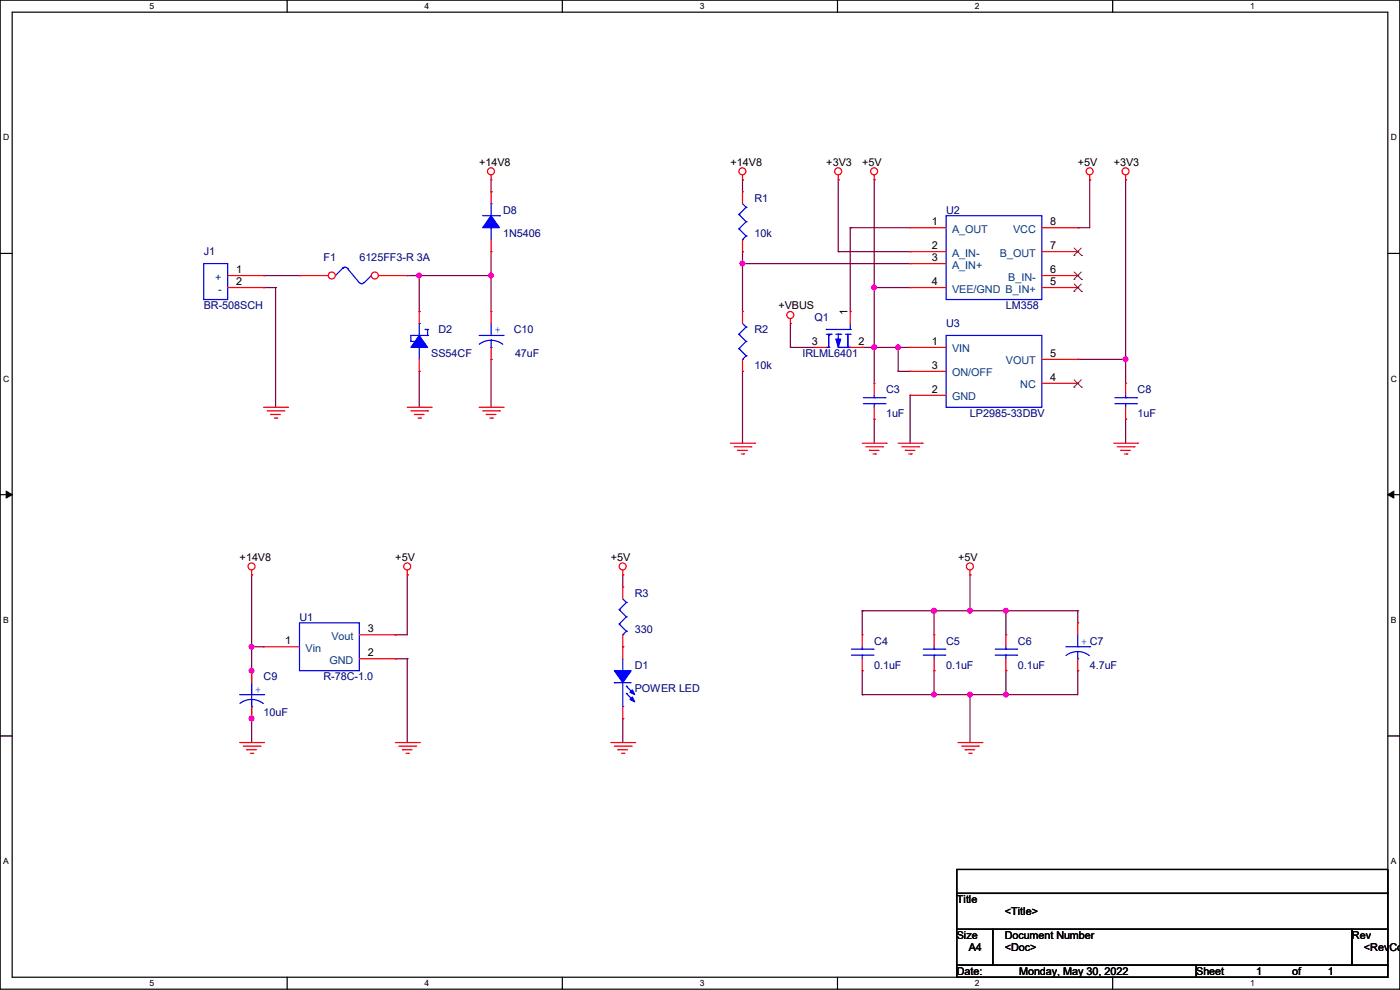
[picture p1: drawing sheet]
<svg xmlns="http://www.w3.org/2000/svg" width="297mm" height="210mm" viewBox="0 0 297 210" stroke-linecap="round" stroke-linejoin="round" font-family="sans-serif">
<path d="M0 0h297v209.8h-297zM2.6 2.6h291.8v204.7h-291.8z" fill="none" stroke="#000" stroke-width=".25"/>
<g fill="#fff">
<path d="M31.7 .3h1v2h-1z"/>
<path d="M31.7 207.6h1v1.9h-1z"/>
</g>
<path d="M60.9 0v2.6M60.9 207.3v2.5" fill="none" stroke="#000" stroke-width=".25"/>
<g fill="#fff">
<path d="M90.1 .3h1v2h-1z"/>
<path d="M90.1 207.6h1v1.9h-1z"/>
</g>
<path d="M119.3 0v2.6M119.3 207.3v2.5" fill="none" stroke="#000" stroke-width=".25"/>
<g fill="#fff">
<path d="M148.5 .3h.9v2h-.9z"/>
<path d="M148.5 207.6h.9v1.9h-.9z"/>
</g>
<path d="M177.7 0v2.6M177.7 207.3v2.5" fill="none" stroke="#000" stroke-width=".25"/>
<g fill="#fff">
<path d="M206.8 .3h1v2h-1z"/>
<path d="M206.8 207.6h1v1.9h-1z"/>
</g>
<path d="M236.1 0v2.6M236.1 207.3v2.5" fill="none" stroke="#000" stroke-width=".25"/>
<g fill="#fff">
<path d="M265.2 .3h1v2h-1z"/>
<path d="M265.2 207.6h1v1.9h-1z"/>
<path d="M.7 28.2h1.2v1.9h-1.2z"/>
<path d="M295.1 28.2h1.2v1.9h-1.2z"/>
<path d="M.7 79.3h1.2v2h-1.2z"/>
<path d="M295.1 79.3h1.2v2h-1.2z"/>
</g>
<path d="M0 53.8h2.6M294.4 53.8h2.6" fill="none" stroke="#000" stroke-width=".25"/>
<g fill="#fff">
<path d="M.7 130.5h1.2v2h-1.2z"/>
<path d="M295.1 130.5h1.1v2h-1.1z"/>
</g>
<path d="M0 104.9h2.6M294.4 104.9h2.6" fill="none" stroke="#000" stroke-width=".25"/>
<path d="M1.3 104.2l1.3 .7-1.3 .8zM294.4 104.9l1.3-.7v1.5z" fill="#000" stroke="#000" stroke-width=".21"/>
<g fill="#fff">
<path d="M.7 181.7h1.2v2h-1.2z"/>
<path d="M295.1 181.7h1.1v2h-1.1z"/>
</g>
<path d="M0 156.1h2.6M294.4 156.1h2.6M203 184.4h91.4v5.1h-91.4zM203 189.5h91.4v7.6h-91.4zM203 197.1h7.6v7.7h-7.6zM210.6 197.1h76.2v7.7h-76.2zM286.8 197.1h7.6v7.7h-7.6zM203 204.8h50.8v2.5h-50.8zM253.8 204.8h40.6v2.5h-40.6z" fill="none" stroke="#000" stroke-width=".25"/>
<g fill="none" stroke="#800040" stroke-width=".25">
<path d="M104.2 38.1v2.6M157.5 38.1h.1M157.5 38.1v2.6M177.8 38.1h.1M177.8 38.1v15.3M185.5 38.1h.1M185.5 38.1v43.2M231.2 38.1h.1M231.2 38.1v10.2h-2.6M238.8 38.1h.1M238.8 38.1v43.2M55.9 58.5h.1"/>
<path d="M55.9 58.5h7.6M86.4 58.5h.1M86.4 58.5h17.8M88.9 58.5h.1M88.9 58.5v7.6M104.2 58.5h.1M104.2 40.7h.1M104.2 53.4v12.7M157.5 53.4h.1M157.5 55.9h.1M157.5 53.4v12.7M157.5 55.9h35.6"/>
<path d="M177.8 53.4h.1M177.8 53.4h15.3M180.4 48.3h.1M180.4 48.3h12.7M180.4 48.3v17.8M228.6 48.3h.1M55.9 61h.1M55.9 61h2.6M58.5 61h.1M58.5 61v25.4M88.9 78.8h.1M88.9 78.8v7.6"/>
<path d="M104.2 76.2h.1M104.2 76.2v10.2M157.5 78.8h.1M157.5 78.8v15.2M167.7 73.7h.1M167.7 68.6h.1M167.7 73.7h5.1M167.7 68.6v5.1M182.9 73.7h.1M182.9 73.7h10.2M185.5 61h.1M185.5 73.7h.1"/>
<path d="M185.5 61h7.6M190.5 78.8h.1M190.5 73.7h.1M190.5 78.8h2.6M190.5 73.7v5.1M228.6 76.2h.1M228.6 76.2h10.2M238.8 76.2h.1M185.5 88.9h.1M185.5 88.9v5.1M193.1 83.9h.1M193.1 83.9v10.1"/>
<path d="M238.8 88.9h.1M238.8 88.9v5.1M53.4 122h.1M53.4 137.2h.1M53.4 122v35.5M53.4 137.2h2.5M83.9 134.7h.1M83.9 139.7h.1M83.9 139.7h2.5M86.4 122h.1M86.4 139.7h.1M86.4 122v12.7h-2.5"/>
<path d="M86.4 139.7v17.8M132.1 122h.1M132.1 122v2.5M182.9 129.6h.1M182.9 129.6v5.1M182.9 129.6h45.7M198.2 129.6h.1M198.2 129.6v5.1M205.8 122h.1M205.8 129.6h.1M205.8 122v7.6M213.4 129.6h.1"/>
<path d="M213.4 129.6v5.1M228.6 129.6h.1M228.6 129.6v2.5M53.4 152.4h.1M53.4 142.3h.1M132.1 152.4h.1M132.1 152.4v5.1M182.9 142.3h.1M182.9 147.4h.1M182.9 142.3v5.1M198.2 142.3h.1M198.2 147.4h.1"/>
<path d="M198.2 142.3v5.1M205.8 147.4h.1M205.8 147.4v10.1M213.4 147.4h.1M213.4 142.3h.1M213.4 142.3v5.1M228.6 142.3h.1M228.6 142.3v5.1h-45.7"/>
</g>
<g fill="#f0f" stroke="#f0f" stroke-width=".25">
<circle cx="53.4" cy="137.2" r=".49"/>
<circle cx="53.4" cy="152.4" r=".49"/>
<circle cx="157.5" cy="55.9" r=".49"/>
<circle cx="185.4" cy="73.7" r=".49"/>
<circle cx="185.4" cy="61" r=".49"/>
<circle cx="190.5" cy="73.7" r=".49"/>
<circle cx="238.8" cy="76.2" r=".49"/>
<circle cx="198.1" cy="129.6" r=".49"/>
<circle cx="213.4" cy="129.6" r=".49"/>
<circle cx="205.8" cy="129.6" r=".49"/>
<circle cx="213.4" cy="147.3" r=".49"/>
<circle cx="198.1" cy="147.3" r=".49"/>
<circle cx="205.8" cy="147.3" r=".49"/>
<circle cx="88.9" cy="58.4" r=".49"/>
<circle cx="53.4" cy="142.3" r=".49"/>
<circle cx="104.2" cy="58.4" r=".49"/>
</g>
<g fill="none" stroke="#f00" stroke-width=".25">
<path d="M104.2 38.1h.1M104.2 37.1v1M157.5 38.1h.1M157.5 37.1v1M177.8 38.1h.1M177.8 37.1v1M185.5 38.1h.1M185.5 37.1v1M231.2 38.1h.1M231.2 37.1v1M238.8 38.1h.1M238.8 37.1v1"/>
<path d="M193.1 48.3h.1M193.1 53.4h.1M193.1 55.9h.1M193.1 48.3h7.6M193.1 53.4h7.6M193.1 55.9h7.6M221 48.3h7.6M221 53.4h7.6M221 58.5h7.6M228.6 48.3h.1M228.6 53.4h.1M228.6 58.5h.1"/>
<path d="M167.7 68.6h.1M167.7 67.6v1M193.1 61h.1M193.1 61h7.6M221 61h7.6M228.6 61h.1M55.9 86.4h5.1M56.7 87.2h3.5M57.4 87.9h.1M57.4 87.9h2.1M58.2 88.7h.5M58.7 88.7h.1"/>
<path d="M60.2 87.2h.1M61 86.4h.1M86.4 86.4h5.1M87.2 87.2h3.5M87.9 87.9h.1M87.9 87.9h2.1M88.7 88.7h.5M89.2 88.7h.1M90.7 87.2h.1M91.5 86.4h.1M101.6 86.4h5.1M102.4 87.2h3.6"/>
<path d="M103.2 87.9h.1M103.2 87.9h2M103.9 88.7h.5M104.4 88.7h.1M106 87.2h.1M106.7 86.4h.1M155 94h5.1M155.7 94.8h3.6M156.5 95.5h.1M156.5 95.5h2M157.3 96.3h.5M157.8 96.3h.1"/>
<path d="M159.3 94.8h.1M160.1 94h.1M182.9 94h5.1M183.7 94.8h3.5M184.4 95.5h.1M184.4 95.5h2.1M185.2 96.3h.5M185.7 96.3h.1M187.2 94.8h.1M188 94h.1M190.5 94h5.1M191.3 94.8h3.6"/>
<path d="M192.1 95.5h.1M192.1 95.5h2M192.8 96.3h.5M193.3 96.3h.1M194.9 94.8h.1M195.6 94h.1M236.3 94h5M237 94.8h3.6M237.8 95.5h.1M237.8 95.5h2M238.5 96.3h.6M239.1 96.3h.1"/>
<path d="M240.6 94.8h.1M241.3 94h.1M53.4 122h.1M53.4 120.9v1.1M55.9 137.2h.1M55.9 137.2h7.6M76.2 139.7h7.7M76.2 134.7h7.7M83.9 139.7h.1M83.9 134.7h.1M86.4 122h.1M86.4 120.9v1.1"/>
<path d="M132.1 122h.1M132.1 120.9v1.1M205.8 122h.1M205.8 120.9v1.1M228.6 132.1h.1M228.6 132.1v2.6M228.6 139.7v2.6M50.8 157.5h5.1M51.6 158.3h3.6M52.4 159h.1M52.4 159h2M53.1 159.8h.5"/>
<path d="M53.6 159.8h.1M55.2 158.3h.1M55.9 157.5h.1M83.9 157.5h5M84.6 158.3h3.6M85.4 159h.1M85.4 159h2M86.1 159.8h.6M86.7 159.8h.1M88.2 158.3h.1M88.9 157.5h.1M129.6 157.5h5.1"/>
<path d="M130.3 158.3h3.6M131.1 159h.1M131.1 159h2M131.9 159.8h.5M132.4 159.8h.1M133.9 158.3h.1M134.7 157.5h.1M203.2 157.5h5.1M204 158.3h3.6M204.8 159h.1M204.8 159h2M205.5 159.8h.5"/>
<path d="M206 159.8h.1M207.6 158.3h.1M208.3 157.5h.1M228.6 142.3h.1"/>
<circle cx="104.2" cy="36.3" r=".74"/>
<circle cx="157.5" cy="36.3" r=".74"/>
<circle cx="177.8" cy="36.3" r=".74"/>
<circle cx="185.4" cy="36.3" r=".74"/>
<circle cx="231.2" cy="36.3" r=".74"/>
<circle cx="238.8" cy="36.3" r=".74"/>
<circle cx="167.7" cy="66.8" r=".74"/>
<circle cx="53.4" cy="120.2" r=".74"/>
<circle cx="86.4" cy="120.2" r=".74"/>
<circle cx="132.1" cy="120.2" r=".74"/>
<circle cx="205.8" cy="120.2" r=".74"/>
</g>
<g fill="none" stroke="#00f" stroke-width=".25">
<path d="M72.6 56.9a.74 .74 0 0 1 1.1 0M72.7 56.9h.1M72.7 56.9l-1.5 1.6M73.7 56.9h.1M73.7 56.9l2.5 3.1M77.2 59.9a.49 .49 0 0 1-.9 .1M78.8 58.5h.1M78.8 58.5l-1.5 1.5M200.7 45.8h20.3v17.7h-20.3zM63.5 132.1h12.7v10.2h-12.7zM226.1 137.2h5.1M228.6 139.7h.1"/>
<path d="M228.6 137.2h.1M228.6 138.2l1.6 .3 .9 .6M228.6 138.2l-1 .2-1.4 .7M228.6 134.7v2.5M228.6 138.2v1.5M231.2 137.2h.1"/>
</g>
<path d="M227.8 54.2h.1M227.8 59.3h.1M227.9 52.6l1.5 1.6M227.9 57.7l1.5 1.6M229.4 52.6l-1.6 1.6M229.4 57.7l-1.6 1.6M229.4 54.2h.1M229.4 59.3h.1M227.8 61.8h.1M227.9 60.2l1.5 1.6M229.4 60.2l-1.6 1.6M229.4 61.8h.1" fill="none" stroke="#804000" stroke-width=".21"/>
<circle cx="70.4" cy="58.4" r=".74" fill="#fff" stroke="#f00" stroke-width=".25"/>
<path d="M63.5 58.5h.1M63.5 58.5h6.1" fill="none" stroke="#f00" stroke-width=".25"/>
<circle cx="79.5" cy="58.4" r=".74" fill="#fff" stroke="#f00" stroke-width=".25"/>
<g fill="none" stroke="#f00" stroke-width=".25">
<path d="M48.3 58.5h7.6M55.9 58.5h.1M80.3 58.5h6.1M86.4 58.5h.1M104.2 53.4h.1M104.2 40.7h.1M104.2 40.7v2.5M104.2 50.8v2.6M157.5 40.7h.1M157.5 53.4h.1M157.5 40.7v2.5M157.5 50.8v2.6"/>
<path d="M48.3 61h7.6M55.9 61h.1M88.9 78.8h.1M88.9 66.1h.1M88.9 66.1v2.5M88.9 76.2v2.6M104.2 66.1h.1M104.2 76.2h.1M104.2 66.1v2.5M104.2 73.7v2.5M157.5 66.1h.1M157.5 78.8h.1"/>
<path d="M157.5 66.1v2.5M157.5 76.2v2.6M172.8 73.7h.1M172.8 73.7h2.5M180.4 66.1h.1M180.4 66.1v2.5M180.4 73.7h2.5M182.9 73.7h.1M193.1 73.7h.1M193.1 78.8h.1M193.1 73.7h7.6M193.1 78.8h7.6"/>
<path d="M221 76.2h7.6M228.6 76.2h.1M185.5 81.3h.1M185.5 88.9h.1M185.5 81.3v2.6M185.5 86.4v2.5M193.1 83.9h.1M193.1 83.9h7.6M221 81.3h7.6M228.6 81.3h.1M238.8 81.3h.1M238.8 88.9h.1"/>
<path d="M238.8 81.3v2.6M238.8 86.4v2.5M132.1 137.2h.1M132.1 124.5h.1M132.1 124.5v2.5M132.1 134.7v5M182.9 134.7h.1M182.9 134.7v2.5M182.9 139.7v2.6M198.2 134.7h.1M198.2 134.7v2.5M198.2 139.7v2.6"/>
<path d="M213.4 134.7h.1M213.4 134.7v2.5M213.4 139.7v2.6M53.4 142.3h.1M53.4 152.4h.1M53.4 142.3v2.5M53.4 149.9v2.5M132.1 152.4h.1M132.1 149.9v2.5M182.9 142.3h.1M198.2 142.3h.1M213.4 142.3h.1"/>
</g>
<g fill="none" stroke="#00f" stroke-width=".25">
<path d="M43.2 55.9h5.1v7.6h-5.1zM102.4 45.8h3.6M104.2 48.3h.1M104.2 43.2h.1M104.2 43.2v2.6M104.2 48.3v2.5M106 45.8h.1M156.8 45.5h.1M156.8 48.6h.1M156.8 45.5l1.5 1.5M156.8 48.6l1.5 1.5M157.5 50.8h.1"/>
<path d="M157.5 43.2l.8 .8M158.3 44h.1M158.3 47h.1M158.3 50.1h.1M158.3 44l-1.5 1.5M158.3 47l-1.5 1.6M158.3 50.1l-.8 .7M87.2 72.4h.1M87.2 72.4h.5M87.7 72.4h.1M88.9 73.7h.1M88.9 68.6h.1"/>
<path d="M88.9 68.6v2.6M88.9 73.7v2.5M90.2 69.9h.1M90.2 69.9h.5M90.7 71.2h.1M90.7 69.9h.1M90.7 71.2h-3.5v1.2M90.7 69.9v1.3M101.6 71.2h5.1M104.2 73.7h.1M104.2 71.2h.1M104.2 72.2l1.5 .3 .9 .5"/>
<path d="M104.2 72.2l-1.1 .1-1.4 .7M104.2 68.6v2.6M104.2 72.2v1.5M106.7 71.2h.1M156.8 70.9h.1M156.8 74h.1M156.8 70.9l1.5 1.5M156.8 74l1.5 1.5M157.5 76.2h.1M157.5 68.6l.8 .8M158.3 69.4h.1M158.3 72.4h.1"/>
<path d="M158.3 75.5h.1M158.3 69.4l-1.5 1.5M158.3 72.4l-1.5 1.6M158.3 75.5l-.8 .7M175.3 69.9h.1M175.3 69.9h5.1M175.3 73.7h.5M175.3 70.9h1M175.8 73.7h.1M175.8 71.2h.1M175.8 70.9h.1M175.8 70.9v2.8"/>
<path d="M176.3 70.9h.1M177.3 70.9h1.1M177.8 70.9h.1M177.8 73.7h2.6M177.8 70.9v1.5M178.4 70.9h.1M179.4 70.9h1M179.9 73.4h.1M179.9 73.7h.1M179.9 70.9v2.8M180.4 73.7h.1M180.4 70.9h.1"/>
<path d="M180.4 69.9h.1M180.4 68.6v1.3M200.7 71.2h20.3v15.2h-20.3zM183.2 85.6h4.5M183.2 84.4h4.5M185.5 84.4h.1M185.5 85.6h.1M185.5 83.9v.5M185.5 85.6v.8M187.7 85.6h.1M187.7 84.4h.1M236.5 85.6h4.6"/>
<path d="M236.5 84.4h4.6M238.8 84.4h.1M238.8 85.6h.1M238.8 83.9v.5M238.8 85.6v.8M241.1 85.6h.1M241.1 84.4h.1M131.4 129.3h.1M131.4 132.4h.1M131.4 129.3l1.5 1.6M131.4 132.4l1.5 1.5M132.1 134.7h.1"/>
<path d="M132.1 139.7v2.6M132.1 127l.8 .8M132.9 127.8h.1M132.9 130.9h.1M132.9 133.9h.1M132.9 127.8l-1.5 1.5M132.9 130.9l-1.5 1.5M132.9 133.9l-.8 .8M180.6 139h4.6M180.6 137.7h4.6M182.9 137.7h.1M182.9 139h.1"/>
<path d="M182.9 137.2v.5M182.9 139v.7M185.2 139h.1M185.2 137.7h.1M195.9 139h4.5M195.9 137.7h4.5M198.2 137.7h.1M198.2 139h.1M198.2 137.2v.5M198.2 139v.7M200.4 139h.1M200.4 137.7h.1"/>
<path d="M211.1 139h4.6M211.1 137.7h4.6M213.4 137.7h.1M213.4 139h.1M213.4 137.2v.5M213.4 139v.7M215.7 139h.1M215.7 137.7h.1M50.8 147.4h5.1M53.4 149.9h.1M53.4 147.4h.1M53.4 148.4l1.5 .3 .9 .5"/>
<path d="M53.4 148.4l-1.1 .1-1.4 .7M53.4 144.8v2.6M53.4 148.4v1.5M55.9 147.4h.1M130.3 144.8h.1M130.3 144.8h3.6M132.1 142.3h.1M132.1 149.9h.1M132.1 144.8v5.1M132.9 145.6h.1M132.9 147.1h.1M132.9 145.6l1.5 1.5"/>
<path d="M132.9 147.1l1.5 1.5"/>
</g>
<g fill="#00f" stroke="#00f" stroke-width=".25">
<path d="M177.3 71.9h1.1l-.6 1.8z"/>
<path d="M130.3 142.3h3.6l-1.8 2.5z" fill-rule="evenodd"/>
<path d="M133.6 148.4l.6-.5 .5 1z" fill-rule="evenodd"/>
<path d="M133.6 146.9l.6-.6 .5 1.1z" fill-rule="evenodd"/>
<path d="M88.9 71.2l1.8 2.5h-3.5z" fill-rule="evenodd"/>
<path d="M104.2 45.8l1.8 2.5h-3.6z" fill-rule="evenodd"/>
</g>
<path d="M227.8 82.1h.1M227.9 80.6l1.5 1.5M229.4 80.6l-1.6 1.5M229.4 82.1h.1" fill="none" stroke="#804000" stroke-width=".21"/>
<g fill="#f0f" stroke="#f0f" stroke-width=".25">
<circle cx="53.4" cy="137.2" r=".49"/>
<circle cx="53.4" cy="152.4" r=".49"/>
<circle cx="157.5" cy="55.9" r=".49"/>
<circle cx="185.4" cy="73.7" r=".49"/>
<circle cx="185.4" cy="61" r=".49"/>
<circle cx="190.5" cy="73.7" r=".49"/>
<circle cx="238.8" cy="76.2" r=".49"/>
<circle cx="198.1" cy="129.6" r=".49"/>
<circle cx="213.4" cy="129.6" r=".49"/>
<circle cx="205.8" cy="129.6" r=".49"/>
<circle cx="213.4" cy="147.3" r=".49"/>
<circle cx="198.1" cy="147.3" r=".49"/>
<circle cx="205.8" cy="147.3" r=".49"/>
<circle cx="88.9" cy="58.4" r=".49"/>
<circle cx="53.4" cy="142.3" r=".49"/>
<circle cx="104.2" cy="58.4" r=".49"/>
</g>
<g font-size="2.3">
<text x="101.6" y="35.1">+14V8</text>
<text x="155" y="35.1">+14V8</text>
<text x="175.3" y="35.1">+3V3</text>
<text x="182.9" y="35.1">+5V</text>
<text x="228.6" y="35.1">+5V</text>
<text x="236.3" y="35.1">+3V3</text>
<text x="197.7" y="47.8">1</text>
<text x="222.8" y="47.8">8</text>
<text x="197.7" y="52.8">2</text>
<text x="222.8" y="52.8">7</text>
<text x="50.1" y="57.9">1</text>
<text x="197.7" y="55.4">3</text>
<text x="222.8" y="57.9">6</text>
<text x="50.1" y="60.5">2</text>
<text x="165.1" y="65.6">+VBUS</text>
<text x="197.7" y="60.5">4</text>
<text x="222.8" y="60.5">5</text>
<text x="179.8" y="66.8" transform="rotate(-90 179.8 66.8)">1</text>
<text x="172.3" y="73.2">3</text>
<text x="182.2" y="73.2">2</text>
<text x="197.7" y="73.2">1</text>
<text x="222.8" y="75.7">5</text>
<text x="197.7" y="83.3">2</text>
<text x="197.7" y="78.2">3</text>
<text x="222.8" y="80.8">4</text>
<text x="50.8" y="119">+14V8</text>
<text x="83.9" y="119">+5V</text>
<text x="129.6" y="119">+5V</text>
<text x="203.2" y="119">+5V</text>
<text x="60.5" y="136.7">1</text>
<text x="78" y="134.1">3</text>
<text x="78" y="139.2">2</text>
<text x="203" y="191.6">Title</text>
<text x="213.2" y="194.1">&lt;Title&gt;</text>
<text x="203" y="199.2">Size</text>
<text x="205.5" y="201.8">A4</text>
<text x="213.1" y="199.2">Document Number</text>
<text x="213.2" y="201.8">&lt;Doc&gt;</text>
<text x="286.8" y="199.2">Rev</text>
<text x="289.4" y="201.8">&lt;RevCod</text>
<text x="203" y="206.8">Date:</text>
<text x="216.2" y="206.8">Monday, May 30, 2022</text>
<text x="253.8" y="206.8">Sheet</text>
<text x="266.5" y="206.8">1</text>
<text x="274.1" y="206.8">of</text>
<text x="281.7" y="206.8">1</text>
</g>
<g font-size="2.3" fill="#000080">
<text x="106.7" y="45.3">D8</text>
<text x="160.1" y="42.8">R1</text>
<text x="200.7" y="45.3">U2</text>
<text x="106.7" y="50.4">1N5406</text>
<text x="160.1" y="50.4">10k</text>
<text x="43.2" y="54.2">J1</text>
<text x="68.6" y="55.5">F1</text>
<text x="76.2" y="55.5">6125FF3-R 3A</text>
<text x="43.2" y="65.6">BR-508SCH</text>
<text x="213.4" y="65.6">LM358</text>
<text x="93" y="70.7">D2</text>
<text x="109" y="70.7">C10</text>
<text x="160.1" y="70.7">R2</text>
<text x="172.8" y="68.2">Q1</text>
<text x="200.7" y="69.4">U3</text>
<text x="91.5" y="75.8">SS54CF</text>
<text x="109.3" y="75.8">47uF</text>
<text x="170.2" y="75.8">IRLML6401</text>
<text x="160.1" y="78.3">10k</text>
<text x="188" y="83.4">C3</text>
<text x="241.3" y="83.4">C8</text>
<text x="188" y="88.5">1uF</text>
<text x="205.8" y="88.5">LP2985-33DBV</text>
<text x="241.3" y="88.5">1uF</text>
<text x="63.5" y="131.7">U1</text>
<text x="134.7" y="126.6">R3</text>
<text x="134.7" y="134.2">330</text>
<text x="185.5" y="136.7">C4</text>
<text x="200.7" y="136.7">C5</text>
<text x="215.9" y="136.7">C6</text>
<text x="134.7" y="141.8">D1</text>
<text x="185.5" y="141.8">0.1uF</text>
<text x="200.7" y="141.8">0.1uF</text>
<text x="215.9" y="141.8">0.1uF</text>
<text x="231.2" y="141.8">4.7uF</text>
<text x="55.9" y="144.4">C9</text>
<text x="68.6" y="144.4">R-78C-1.0</text>
<text x="134.7" y="146.9">POWER LED</text>
<text x="55.9" y="152">10uF</text>
</g>
<g font-size="2.3" fill="#004080">
<text x="202" y="49.4">A_OUT</text>
<text x="214.9" y="49.4">VCC</text>
<text x="45.7" y="59.5">+</text>
<text x="202" y="54.4">A_IN-</text>
<text x="202" y="57">A_IN+</text>
<text x="212.1" y="54.4">B_OUT</text>
<text x="213.9" y="59.5">B_IN-</text>
<text x="46.3" y="62.1">-</text>
<text x="202" y="62.1">VEE/GND B_IN+</text>
<text x="202" y="74.8">VIN</text>
<text x="213.4" y="77.3">VOUT</text>
<text x="202" y="79.8">ON/OFF</text>
<text x="216.5" y="82.4">NC</text>
<text x="202" y="84.9">GND</text>
<text x="70.3" y="135.7">Vout</text>
<text x="64.8" y="138.3">Vin</text>
<text x="69.9" y="140.8">GND</text>
</g>
<g font-size="2.3" fill="#00f">
<text x="104.9" y="70.7">+</text>
<text x="229.4" y="136.8">+ C7</text>
<text x="54.1" y="146.9">+</text>
</g>
<g font-size="1.8">
<text x="31.7" y="1.9">5</text>
<text x="90.1" y="1.9">4</text>
<text x="148.5" y="1.9">3</text>
<text x="206.8" y="1.9">2</text>
<text x="265.2" y="1.9">1</text>
<text x=".7" y="29.8">D</text>
<text x="295.1" y="29.8">D</text>
<text x=".7" y="80.9">C</text>
<text x="295.1" y="80.9">C</text>
<text x=".7" y="132.1">B</text>
<text x="295.1" y="132.1">B</text>
<text x=".7" y="183.3">A</text>
<text x="295.1" y="183.3">A</text>
<text x="31.7" y="209.2">5</text>
<text x="90.1" y="209.2">4</text>
<text x="148.5" y="209.2">3</text>
<text x="206.8" y="209.2">2</text>
<text x="265.2" y="209.2">1</text>
</g>
</svg>
